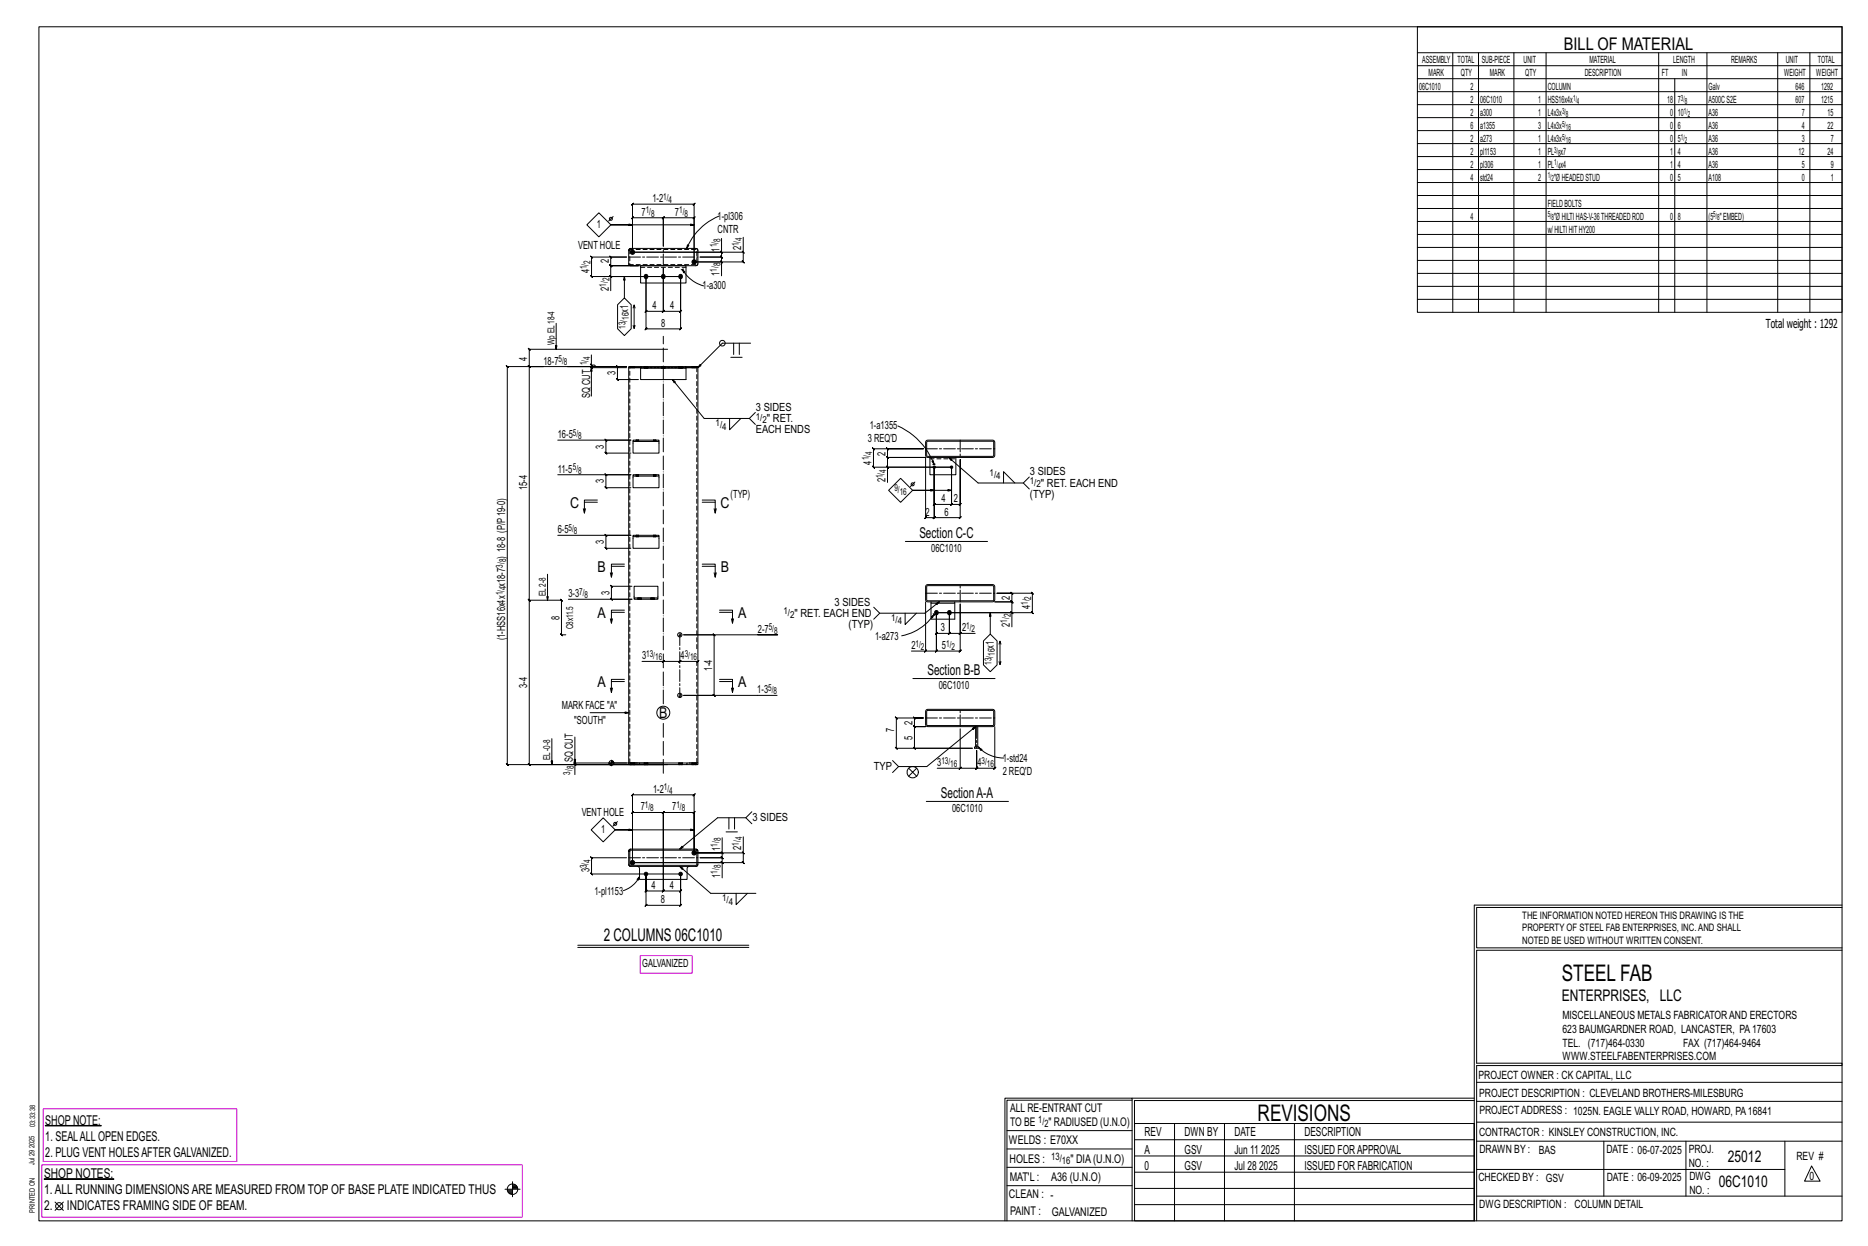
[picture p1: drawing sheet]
<svg xmlns="http://www.w3.org/2000/svg" width="914mm" height="610mm" viewBox="0 0 914 610" stroke-linecap="round" stroke-linejoin="round" font-family="sans-serif">
<g fill="#000" stroke="#000" stroke-width=".49">
<path d="M22 551h28zM22 577h34z"/>
<circle cx="310" cy="123" r="1.1"/>
<circle cx="316" cy="135" r="1"/>
<circle cx="325" cy="135" r="1"/>
<circle cx="333" cy="135" r="1"/>
<circle cx="340" cy="128" r="1.1"/>
<circle cx="457" cy="229" r=".6"/>
<circle cx="466" cy="229" r=".6"/>
<circle cx="458" cy="300" r="1"/>
<circle cx="465" cy="300" r="1"/>
<circle cx="340" cy="417" r="1.1"/>
<circle cx="310" cy="422" r="1.1"/>
<circle cx="316" cy="428" r=".9"/>
<circle cx="333" cy="428" r=".9"/>
</g>
<g fill="none" stroke="#000" stroke-width=".49">
<path d="M19 13h883v584h-883zM694 13h208v140h-208zM694 26h208M694 32h208M694 39h208M711 26v127M724 26v127M741 26v127M757 26v127M812 26v127M820 39v114M836 26v127"/>
<path d="M870 26v127M886 26v127M694 45h208M694 51h208M694 58h208M694 64h208M694 70h208M694 77h208M694 83h208M694 89h208M694 96h208M287 110l6-6 6 6-6 6z"/>
<path d="M300 106l-2 2M310 110h-11h41M337 120l-1 2zM352 106a29 29 0 0 0-16 16M353 117v6h-43v-16h-1l1-1v1h15h-1l1-1v1v13v-13h-1l1-1v1h15h-1l1-1v1v21h13v7M364 116v7h-54v-23h-1l1-1v1h30h-1l1-1v1v28h24v1l-1-1h1v-5M694 102h208M694 108h208M694 115h208M298 135l1 1zM299 135v-5v1l-1-1h1h14h-14v1l-1-1h1v-4l-1-1 1 1h8h-17l-1-1 1 1v9h-1l1 1v-1h43v17h1l-1 1v-1h-8l-1 1 1-1v-21v21l-1 1 1-1h-9h1l-1 1v-1v-17v26l1-1-1 1h17l1-1-1 1v-26h-34v7M306 135v11"/>
<path d="M308 129h.1M308 122v1M308 122h1h32l1 1v6l-1 1h-32l-1-1zM308 130h.1M308 122h.1M308 130h1M309 122h-1M314 130h22v8h-22zM334 132l1 1zM334 132a17 17 0 0 0 10 8M334 132h-1M335 132h-1"/>
<path d="M341 122h.1M341 130h.1M341 122l1 1M342 129h-1M353 128l1 1zM353 123l1 1zM353 123v3v-1l1 1h-1h-10h10v-1l1 1h-1v2M363 123l1 1zM694 121h208M694 127h208M694 134h208M272 158v13"/>
<path d="M302 149l4-3 3 3v12l-3 3-4-3zM310 151v-2l1 2M310 159v2M310 149v12l1-2M694 140h208M694 146h208M266 179h-18l1 1-1-1v195l1 1-1-1h77h-44v5M266 179h-7l1 1-1-1v115M278 179h29zM278 179h29h-5l1 1-1-1v7v-1l1 1h-1h11M289 178l1 1zM289 174v5h2h1h15h-41"/>
<path d="M289 179v1v-1l1 1h-1h18M289 180v14M308 180v193M309 179h.1M309 180h.1M309 179v1h5h-6M311 179h.1M311 180h.1M314 179h22v1h-22zM314 179h-6v1M327 171h-68v-1l1 1h-1v8l1 1-1-1h7M336 179h5v1h-5h6"/>
<path d="M339 179h.1M339 180h.1M341 179h1v1M341 179h.1M341 180h.1M342 180v193h-5M358 175h5M359 168v5M362 168v5M367 168h-13l-12 12M314 180v6h22v-6M329 186l16 19h22l3-3"/>
<path d="M273 215h36h-12h-1l1 1v-1v7l-1-1 1 1h12M310 215h13v1h-13zM310 216v6h13v-6M311 215h.1M311 216h.1M313 215h.1M313 216h.1M320 215h.1M320 216h.1M321 215h.1M321 216h.1M357 205v5l6-5"/>
<path d="M367 205l3 3M427 219l1 1v9l-1-1 1 1h38v18h-1l1-1v1h4l1-1-1 1v-22v28h1l-1 1v-1h-13h1l-1 1 1-1-1 1v-1h-4h1l-1 1v-1v-29h-19h1l-1-1v1v-4h1l-1-1v1h18h-24zM440 208a34 34 0 0 1 17 19M453 216l33-1 1 1v7l-1 1h-32l-1-1zM454 216h32v7h-32zM273 232h36h-12h-1l1 1v-1v7l-1-1 1 1h12M310 232h13v1h-13zM310 233v6h13v-6M311 232h.1M311 233h.1M313 232h.1M313 233h.1"/>
<path d="M320 232h.1M320 233h.1M321 232h.1M321 233h.1M434 228l1 1zM435 240l6-6 6 6-6 6zM448 236l-2 2M453 224h-19v-1l1 1h-1v5M455 224v8h13v-8M456 226l1-1v2zM457 227h.1M457 229v24v-24v18l1-1-1 1h9h-1l1-1v1v-18"/>
<path d="M457 240h-10h19M458 227h-1M464 224l15 12h22l3-3M466 229h-32v7M491 236v-5l6 5M501 236l3 3M286 249v2M286 246h6M292 245h-6v6l1-2M344 245h6v6l1-2M344 246h6M350 249v2"/>
<path d="M273 262h36h-12l-1-1 1 1v6h-1l1 1v-1h12M299 277h7M306 276h-7v6l1-2M310 262h13v1h-13zM310 263v5h13v-5M311 262h.1M311 263h.1M313 262h.1M313 263h.1M320 262h.1M320 263h.1M321 262h.1"/>
<path d="M321 263h.1M344 276h6v6l1-2M344 277h6M443 265h40M259 293l1 1zM268 281v13M299 280v2M299 300h7M306 299h-7v6l1-2M309 287h-10v-1l1 1h-1v6l1 1-1-1h10h-31M310 293h12h-12zM310 293v-6h12v6"/>
<path d="M350 280v2M352 299h7v6v-2M352 300h7M453 294v25h-7M453 286h33l1 1v7h-1h-32l-1-1zM454 287h32v7h-32zM456 294v1h11v-1M456 295v8h11v-8M458 300v19l1-1-1 1h-5M460 294l-7 6h-22l-3-3M485 300v10M495 299l1 1z"/>
<path d="M495 300v-6l1 1-1-1h-8h8l1 1-1-1v-4l1 1-1-1h-7h17l1 1-1-1v10v-1l1 1h-1h-47v10l1-1-1 1h7h-1l1-1v1v-10v10h-1l1-1v1h5M277 311h-2l-1-1 1 1v-17l-1-1 1 1h-16v-1l1 1h-1v80l1 1-1-1h68M299 303v2M334 311h16l-1-1 1 1v29h-1l1 1v-1h-16M335 311h46h-10M358 303l1 2M431 300l-3 3M443 300v6l6-6M454 318l-1 1zM456 302l1-1-1 1zM457 300v1M457 301a25 25 0 0 1-16 10"/>
<path d="M457 301h1M471 309l-1 1zM481 314l4-4 3 4v11l-3 4-4-4zM489 315l1-1v1M490 314v11v-1M495 307v-7h-37v19l1-1-1 1h12l1-1-1 1v-23v14h7M299 337v2M299 333h7M306 332h-7v7l1-2M314 324h11h-1l1-1v1h8h-1l1-1-1 1 1-1v1h9h-1l1-1v1M352 332h7v7v-2M352 333h7"/>
<path d="M358 337l1 2M447 332h40M489 324l1 1M289 349h19M335 340h45M438 351h1h13h-4h-1l1 1v-1v5l-1-1 1 1h5h-5l-1-1 1 1v10h-1l1 1v-1h28h-37v1l-1-1h1v-15v1zM453 347h33l1 1v7l-1 1-32-1-1-1zM454 348h32v7h-32zM470 357v19h-11M479 356v9M487 356v20v-1l-1 1h1h-9l1-1-1 1v-9v9l1-1-1 1h-8M270 361v13"/>
<path d="M281 374l1 1zM281 361v12M298 373h9M298 374h1M299 374h.1M299 372v3M299 373h1M299 372h1M308 373v1h1M308 373h5M309 373h.1M309 374h.1"/>
<path d="M309 373v1h4M311 373h.1M311 374h.1M313 373h23v1h-23zM315 373h.1M315 374h.1M317 373h.1M317 374h.1M325 373h-44l1 1-1-1v1M332 373h.1M332 374h.1M334 373h.1"/>
<path d="M334 374h.1M336 373h1M337 373h4v1M339 373h.1M339 374h.1M341 373h.1M341 374h.1M342 373v1h-6M440 375l-3 3M445 376l2 2 2-2M445 380l2-2 2 2M471 375l-1 1z"/>
<path d="M477 365h2v1h-2zM478 365v-9l-24 19h-14l-3-3M479 366l2 1h-1zM479 366a17 17 0 0 0 12 5M309 389l1-1v1h30h-1l1-1v1v28v-19v-1l-1 1h1h-15v-1l-1 1h1v22v-22v-1l-1 1h1h-15v-1l-1 1h1v24v-33zM368 397l-3 3h-14l-18 15M453 392h41M289 406l6-6 6 6-6 6zM302 402l-2 2M307 420h-17l-1-1 1 1v8l-1-1 1 1h43v8l1-1-1 1h-8v-1l-1 1h1v-16v16v-1l-1 1h1h-9l1-1-1 1v-8v15l1-1-1 1h17l1-1-1 1v-15M308 416h.1M308 416h33h1v7l-1 1h-33v-1z"/>
<path d="M308 416h33v7h-32zM310 406h-9h39M341 416h.1M353 417l1 1zM354 417v3l-1-1 1 1h-11h11l-1-1 1 1v2M355 407h6M357 400v6M360 400v6M363 417l1 1zM364 417v5h-1l1 1v-1h-54h44v8M364 409v8h-24h14v-7M365 400l3 3"/>
<path d="M308 423h.1M308 424h.1M312 424l1 1v5h23v-5l1-1M313 429l-1 2v-1zM313 429a14 14 0 0 1-8 7M333 424l15 13h22M341 424h.1M341 423h.1M353 422l1 1zM360 437v6l6-6M722 443v154M722 443h180"/>
<path d="M902 444h-179v20h179M283 462h84M283 464h84M902 465h-179v55h179v1h-179v76M554 538h-61v59M554 537h168M722 538h-167v13M723 539h179M723 530h179M493 553h61M555 550h167v47h-167zM555 558h167"/>
<path d="M575 550v47M599 550v47M634 550v47M723 549h179M723 558h179M785 558v27M825 558v27M874 558v27M251 578v8M251 580h1M493 571h61M493 562h61"/>
<path d="M555 573h167M555 566h167M723 572h151M887 570l4 8h-8zM27 588l4 4M31 588l-4 4M247 582h8M248 582h3M248 583h3M249 583h2M249 584h2M251 581h2"/>
<path d="M251 580h2M492 597v-60h62v60M493 580h61M555 589h167M555 581h167M723 585h179"/>
<circle cx="299" cy="107" r=".7"/>
<circle cx="354" cy="168" r="1.4"/>
<circle cx="447" cy="237" r=".7"/>
<circle cx="333" cy="311" r="1.1"/>
<circle cx="325" cy="349" r="3"/>
<circle cx="333" cy="340" r="1.1"/>
<circle cx="299" cy="373" r="1.2"/>
<circle cx="447" cy="378" r="2.8"/>
<circle cx="301" cy="403" r=".7"/>
<circle cx="29" cy="590" r="1.8"/>
<circle cx="251" cy="582" r="2.6"/>
</g>
<path d="M313 468h26v8h-26zM21 543h95v25h-95zM21 570h235v26h-235z" fill="none" stroke="#f0f" stroke-width=".5"/>
<g fill="none" stroke="#000" stroke-width=".49" stroke-dasharray="2 1.4">
<path d="M308 123h.1M308 129v1M308 122h.1M308 130h.1M308 122h33v7h-32zM314 131h22M341 130h.1M341 122h.1M341 130v-1M309 179v1M309 179h.1M310 179v1z"/>
<path d="M310 179l-1 1M310 180h-1M310 179v1M311 179h.1M311 180h.1M311 180v-1M314 180h22zM315 179v1zM315 179h1M316 179l-1 1M316 179v1M317 179v1"/>
<path d="M324 179v1zM324 179h.1M324 179v1M325 179v1M332 179v1zM332 179h1M333 179l-1 1M333 179v1M334 179v1M339 179v1M339 179h.1M340 179v1z"/>
<path d="M340 179l-1 1M340 180h-1M340 179v1M341 179v1M341 179h.1M341 180h.1M341 180v-1M341 180v138M316 180v-1v1M324 180l1-1-1 1M333 180v-1v1M311 215v1"/>
<path d="M311 215h.1M312 215l-1 1M312 215v1zM312 215v1M312 216h.1M313 215h.1M313 216h.1M313 216v-1M320 215v1M320 215h.1M320 215l1 1zM320 216h.1"/>
<path d="M321 215v1M321 215h.1M321 216h.1M321 216v-1M311 232v1M311 232h.1M312 232l-1 1M312 232v1zM312 232v1M312 233h.1M313 232h.1M313 233h.1"/>
<path d="M313 233v-1M320 232v1M320 232h.1M320 232l1 1zM320 233h.1M321 232v1M321 232h.1M321 233h.1M321 233v-1M455 224h13M311 262v1M311 262h.1"/>
<path d="M312 262l-1 1M312 262v1zM312 262v1M312 263h.1M313 262h.1M313 263h.1M313 263v-1M320 262v1M320 262h.1M320 262l1 1zM320 263h.1M321 262v1"/>
<path d="M321 262h.1M321 263h.1M321 263v-1M312 293h.1M313 293h.1M313 293h1M314 293h.1M319 293h.1M320 293h.1M320 293h-1h1M341 324v49M308 373v-193"/>
<path d="M309 373v1M309 373h.1M310 373v1zM310 373l-1 1M310 374h-1M310 373v1M311 373h.1M311 374h.1M311 374v-1M315 373v1M315 373h.1M316 373l-1 1"/>
<path d="M316 373l1 1zM316 373v1M316 374h.1M317 373v1M317 373h.1M317 374h.1M317 374v-1M332 373v1M332 373h.1M333 373l-1 1M333 373v1zM333 373v1"/>
<path d="M333 374h.1M334 373v1M334 373h.1M334 374h.1M334 374v-1M339 373v1M339 373h.1M340 373v1zM340 373l-1 1M340 374h-1M340 373v1M341 373v1"/>
<path d="M341 373h.1M341 374h.1M341 374v-1M308 416h.1M309 415l-1 1M341 416v-1M341 416h.1M342 416h-1M308 423h.1M308 423v1M308 424h1M341 424h.1"/>
<path d="M341 424v-1M341 423h1"/>
<circle cx="333" cy="311" r=".5"/>
<circle cx="333" cy="340" r=".5"/>
</g>
<path d="M325 344v-179M325 378v-25" fill="none" stroke="#000" stroke-width=".49" stroke-dasharray="6.8 1 0 1"/>
<path d="M308 126h34M325 130v-8M453 220h34M470 215v9M453 290h34M470 294v-8M333 310v31M453 351h34M470 356v-9M478 356v10M308 420h34" fill="none" stroke="#000" stroke-width=".49" stroke-dasharray="5.8 1 1 1"/>
<g font-size="11.2">
<text x="764" y="480">STEEL FAB</text>
<text x="616" y="548">REVISIONS</text>
</g>
<g font-size="8.6">
<text x="765" y="24">BILL OF MATERIAL</text>
<text x="296" y="460">2 COLUMNS 06C1010</text>
</g>
<g font-size="7.9">
<text x="765" y="490">ENTERPRISES, LLC</text>
<text x="846" y="569">25012</text>
<text x="841" y="581">06C1010</text>
</g>
<g font-size="7.3">
<text x="279" y="249">C</text>
<text x="353" y="249">C</text>
<text x="450" y="263">Section C-C</text>
<text x="292" y="280">B</text>
<text x="353" y="280">B</text>
<text x="292" y="302">A</text>
<text x="361" y="302">A</text>
<text x="454" y="330">Section B-B</text>
<text x="292" y="336">A</text>
<text x="361" y="336">A</text>
<text x="323" y="351">B</text>
<text x="461" y="390">SectionA-A</text>
</g>
<g font-size="6.6">
<text x="22" y="550">SHOPNOTE:</text>
<text x="22" y="558">1. SEALALLOPEN EDGES.</text>
<text x="22" y="566">2. PLUG VENT HOLESAFTER GALVANIZED.</text>
<text x="22" y="576">SHOP NOTES:</text>
<text x="22" y="584">1.ALL RUNNING DIMENSIONSARE MEASURED FROM TOP OF BASE PLATE INDICATED THUS</text>
<text x="22" y="592">2.</text>
<text x="33" y="592">INDICATES FRAMING SIDE OF BEAM.</text>
</g>
<g font-size="6.1">
<text x="864" y="161">Total weight : 1292</text>
<text x="560" y="556">REV</text>
<text x="580" y="556">DWN BY</text>
<text x="604" y="556">DATE</text>
<text x="639" y="556">DESCRIPTION</text>
<text x="560" y="564">A</text>
<text x="580" y="564">GSV</text>
<text x="604" y="564">Jun 11</text>
<text x="617" y="564">2025</text>
<text x="639" y="564">ISSUED FORAPPROVAL</text>
<text x="560" y="572">0</text>
<text x="580" y="572">GSV</text>
<text x="604" y="572">Jul 28</text>
<text x="616" y="572">2025</text>
<text x="639" y="572">ISSUED FOR FABRICATION</text>
</g>
<g font-size="5.9">
<text x="494" y="560">WELDS : E70XX</text>
<text x="494" y="569">HOLES :</text>
<text x="524" y="569">&quot; DIA(U.N.O)</text>
<text x="494" y="578">MAT'L :</text>
<text x="515" y="578">A36 (U.N.O)</text>
<text x="494" y="586">CLEAN : -</text>
<text x="495" y="595">PAINT :</text>
<text x="515" y="595">GALVANIZED</text>
</g>
<g font-size="5.8">
<text x="494" y="544">ALL RE-ENTRANT CUT</text>
<text x="494" y="551">TO BE</text>
<text x="513" y="551">&quot; RADIUSED (U.N.O)</text>
</g>
<g font-size="5.6">
<text x="765" y="499">MISCELLANEOUS METALS FABRICATORAND ERECTORS</text>
<text x="765" y="505">623 BAUMGARDNER ROAD, LANCASTER, PA17603</text>
<text x="765" y="512">TEL. (717)464-0330</text>
<text x="824" y="512">FAX (717)464-9464</text>
<text x="765" y="519">WWW.STEELFABENTERPRISES.COM</text>
<text x="724" y="528">PROJECT OWNER : CK CAPITAL, LLC</text>
<text x="724" y="537">PROJECT DESCRIPTION : CLEVELAND BROTHERS-MILESBURG</text>
<text x="724" y="545">PROJECTADDRESS : 1025N. EAGLE VALLY ROAD, HOWARD, PA16841</text>
<text x="724" y="556">CONTRACTOR : KINSLEY CONSTRUCTION, INC.</text>
<text x="724" y="564">DRAWN BY :</text>
<text x="753" y="564">BAS</text>
<text x="786" y="564">DATE : 06-07-2025</text>
<text x="827" y="564">PROJ.</text>
<text x="879" y="568">REV #</text>
<text x="827" y="571">NO. :</text>
<text x="724" y="578">CHECKED BY : GSV</text>
<text x="787" y="578">DATE : 06-09-2025</text>
<text x="827" y="578">DWG</text>
<text x="886" y="578">0</text>
<text x="827" y="584">NO. :</text>
<text x="724" y="591">DWG DESCRIPTION : COLUMN DETAIL</text>
</g>
<g font-size="5.5">
<text x="319" y="99">1-2</text>
<text x="314" y="106">7</text>
<text x="330" y="106">7</text>
<text x="351" y="108">1-pl306</text>
<text x="292" y="112">1</text>
<text x="351" y="114">CNTR</text>
<text x="283" y="122">VENT HOLE</text>
<text x="352" y="123" transform="rotate(-90 352 123)">1</text>
<text x="363" y="122" transform="rotate(-90 363 122)">2</text>
<text x="298" y="129" transform="rotate(-90 298 129)">2</text>
<text x="289" y="134" transform="rotate(-90 289 134)">4</text>
<text x="352" y="135" transform="rotate(-90 352 135)">1</text>
<text x="298" y="142" transform="rotate(-90 298 142)">2</text>
<text x="344" y="141">1-a300</text>
<text x="307" y="153" transform="rotate(-90 307 153)">x1</text>
<text x="319" y="151">4</text>
<text x="328" y="151">4</text>
<text x="324" y="160">8</text>
<text x="258" y="176" transform="rotate(-90 258 176)">4</text>
<text x="266" y="178">18-7</text>
<text x="301" y="184" transform="rotate(-90 301 184)">3</text>
<text x="289" y="195" transform="rotate(-90 289 195)">SQ CUT</text>
<text x="370" y="201">3 SIDES</text>
<text x="375" y="207">&quot; RET.</text>
<text x="426" y="210">1-a1355</text>
<text x="273" y="214">16-5</text>
<text x="370" y="212">EACH ENDS</text>
<text x="296" y="220" transform="rotate(-90 296 220)">3</text>
<text x="425" y="216">3 REQ'D</text>
<text x="427" y="227" transform="rotate(-90 427 227)">4</text>
<text x="433" y="223" transform="rotate(-90 433 223)">2</text>
<text x="273" y="231">11-5</text>
<text x="504" y="233">3 SIDES</text>
<text x="258" y="240" transform="rotate(-90 258 240)">15-4</text>
<text x="296" y="236" transform="rotate(-90 296 236)">3</text>
<text x="433" y="236" transform="rotate(-90 433 236)">2</text>
<text x="510" y="238">&quot; RET. EACH END</text>
<text x="358" y="243">(TYP)</text>
<text x="461" y="246">4</text>
<text x="467" y="246">2</text>
<text x="504" y="244">(TYP)</text>
<text x="453" y="252">2</text>
<text x="462" y="252">6</text>
<text x="273" y="261">6-5</text>
<text x="296" y="266" transform="rotate(-90 296 266)">3</text>
<text x="456" y="270">06C1010</text>
<text x="247" y="273" transform="rotate(-90 247 273)">) 18-8 (P/P19-0)</text>
<text x="247" y="287" transform="rotate(-90 247 287)">x18-7</text>
<text x="278" y="292">3-3</text>
<text x="298" y="291" transform="rotate(-90 298 291)">3</text>
<text x="494" y="293" transform="rotate(-90 494 293)">2</text>
<text x="408" y="296">3 SIDES</text>
<text x="504" y="298" transform="rotate(-90 504 298)">4</text>
<text x="274" y="303" transform="rotate(-90 274 303)">8</text>
<text x="389" y="302">&quot; RET. EACH END</text>
<text x="371" y="310">2-7</text>
<text x="415" y="307">(TYP)</text>
<text x="461" y="309">3</text>
<text x="471" y="309">2</text>
<text x="494" y="307" transform="rotate(-90 494 307)">2</text>
<text x="247" y="313" transform="rotate(-90 247 313)">(1-HSS16x4x</text>
<text x="428" y="313">1-a273</text>
<text x="446" y="318">2</text>
<text x="461" y="318">5</text>
<text x="487" y="317" transform="rotate(-90 487 317)">x1</text>
<text x="314" y="323">3</text>
<text x="333" y="323">4</text>
<text x="349" y="328" transform="rotate(-90 349 328)">1-4</text>
<text x="258" y="337" transform="rotate(-90 258 337)">3-4</text>
<text x="371" y="339">1-3</text>
<text x="459" y="337">06C1010</text>
<text x="275" y="347">MARK FACE &quot;A&quot;</text>
<text x="281" y="354">&quot;SOUTH&quot;</text>
<text x="438" y="358" transform="rotate(-90 438 358)">7</text>
<text x="447" y="355" transform="rotate(-90 447 355)">2</text>
<text x="447" y="362" transform="rotate(-90 447 362)">5</text>
<text x="280" y="373" transform="rotate(-90 280 373)">SQ CUT</text>
<text x="428" y="377">TYP</text>
<text x="459" y="375">3</text>
<text x="478" y="375">4</text>
<text x="491" y="373">1-std24</text>
<text x="491" y="379">2 REQ'D</text>
<text x="320" y="388">1-2</text>
<text x="285" y="399">VENT HOLE</text>
<text x="314" y="397">7</text>
<text x="329" y="397">7</text>
<text x="368" y="402">3 SIDES</text>
<text x="466" y="397">06C1010</text>
<text x="294" y="408">1</text>
<text x="353" y="416" transform="rotate(-90 353 416)">1</text>
<text x="363" y="416" transform="rotate(-90 363 416)">2</text>
<text x="289" y="427" transform="rotate(-90 289 427)">3</text>
<text x="353" y="430" transform="rotate(-90 353 430)">1</text>
<text x="291" y="438">1-pl1153</text>
<text x="319" y="435">4</text>
<text x="328" y="435">4</text>
<text x="324" y="442">8</text>
<text x="314" y="473">GALVANIZED</text>
</g>
<g font-size="5">
<text x="745" y="450">THE INFORMATION NOTED HEREON THIS DRAWING IS THE</text>
<text x="745" y="456">PROPERTY OF STEEL FAB ENTERPRISES, INC.AND SHALL</text>
<text x="745" y="462">NOTED BE USED WITHOUT WRITTEN CONSENT.</text>
<text x="508" y="550">1/</text>
<text x="511" y="551">2</text>
<text x="515" y="568">13/</text>
<text x="520" y="570">16</text>
</g>
<g font-size="4.9">
<text x="696" y="31">ASSEMBLY</text>
<text x="714" y="31">TOTAL</text>
<text x="725" y="31">SUB-PIECE</text>
<text x="746" y="31">UNIT</text>
<text x="778" y="31">MATERIAL</text>
<text x="819" y="31">LENGTH</text>
<text x="847" y="31">REMARKS</text>
<text x="874" y="31">UNIT</text>
<text x="890" y="31">TOTAL</text>
<text x="699" y="37">MARK</text>
<text x="715" y="37">QTY</text>
<text x="729" y="37">MARK</text>
<text x="747" y="37">QTY</text>
<text x="776" y="37">DESCRIPTION</text>
<text x="814" y="37">FT</text>
<text x="823" y="37">IN</text>
<text x="873" y="37">WEIGHT</text>
<text x="889" y="37">WEIGHT</text>
<text x="695" y="44">06C1010</text>
<text x="720" y="44">2</text>
<text x="758" y="44">COLUMN</text>
<text x="836" y="44">Galv</text>
<text x="879" y="44">646</text>
<text x="891" y="44">1292</text>
<text x="720" y="50">2</text>
<text x="725" y="50">06C1010</text>
<text x="753" y="50">1</text>
<text x="758" y="50">HSS16x4x</text>
<text x="816" y="50">18</text>
<text x="821" y="50">7</text>
<text x="836" y="50">A500CS2E</text>
<text x="879" y="50">607</text>
<text x="891" y="50">1215</text>
<text x="720" y="57">2</text>
<text x="725" y="57">a300</text>
<text x="753" y="57">1</text>
<text x="758" y="57">L4x3x</text>
<text x="818" y="57">0</text>
<text x="821" y="57">10</text>
<text x="836" y="57">A36</text>
<text x="882" y="57">7</text>
<text x="895" y="57">15</text>
<text x="720" y="63">6</text>
<text x="725" y="63">a1355</text>
<text x="753" y="63">3</text>
<text x="758" y="63">L4x3x</text>
<text x="818" y="63">0</text>
<text x="821" y="63">6</text>
<text x="836" y="63">A36</text>
<text x="882" y="63">4</text>
<text x="895" y="63">22</text>
<text x="720" y="69">2</text>
<text x="725" y="69">a273</text>
<text x="753" y="69">1</text>
<text x="758" y="69">L4x3x</text>
<text x="818" y="69">0</text>
<text x="821" y="69">5</text>
<text x="836" y="69">A36</text>
<text x="882" y="69">3</text>
<text x="896" y="69">7</text>
<text x="720" y="76">2</text>
<text x="725" y="76">pl1153</text>
<text x="753" y="76">1</text>
<text x="758" y="76">PL x7</text>
<text x="818" y="76">1</text>
<text x="821" y="76">4</text>
<text x="836" y="76">A36</text>
<text x="880" y="76">12</text>
<text x="895" y="76">24</text>
<text x="720" y="82">2</text>
<text x="725" y="82">pl306</text>
<text x="753" y="82">1</text>
<text x="758" y="82">PL x4</text>
<text x="818" y="82">1</text>
<text x="821" y="82">4</text>
<text x="836" y="82">A36</text>
<text x="882" y="82">5</text>
<text x="896" y="82">9</text>
<text x="720" y="88">4</text>
<text x="725" y="88">std24</text>
<text x="753" y="88">2</text>
<text x="761" y="88">&quot;ØHEADEDSTUD</text>
<text x="818" y="88">0</text>
<text x="821" y="88">5</text>
<text x="836" y="88">A108</text>
<text x="882" y="88">0</text>
<text x="896" y="88">1</text>
<text x="758" y="101">FIELDBOLTS</text>
<text x="720" y="107">4</text>
<text x="761" y="107">&quot;ØHILTIHAS-V-36THREADEDROD</text>
<text x="818" y="107">0</text>
<text x="821" y="107">8</text>
<text x="836" y="107">(5 &quot;EMBED)</text>
<text x="758" y="114">w/HILTIHITHY200</text>
</g>
<g font-size="4.7">
<text x="325" y="98">1/</text>
<text x="327" y="99">4</text>
<text x="316" y="104">1/</text>
<text x="319" y="106">8</text>
<text x="332" y="104">1/</text>
<text x="335" y="106">8</text>
<text x="353" y="118" transform="rotate(-90 353 118)">8</text>
<text x="363" y="118" transform="rotate(-90 363 118)">4</text>
<text x="351" y="121" transform="rotate(-90 351 121)">1/</text>
<text x="362" y="120" transform="rotate(-90 362 120)">1/</text>
<text x="287" y="132" transform="rotate(-90 287 132)">1/</text>
<text x="289" y="129" transform="rotate(-90 289 129)">2</text>
<text x="353" y="130" transform="rotate(-90 353 130)">8</text>
<text x="298" y="138" transform="rotate(-90 298 138)">2</text>
<text x="351" y="133" transform="rotate(-90 351 133)">1/</text>
<text x="297" y="140" transform="rotate(-90 297 140)">1/</text>
<text x="306" y="161" transform="rotate(-90 306 161)">13/</text>
<text x="308" y="156" transform="rotate(-90 308 156)">16</text>
<text x="271" y="169" transform="rotate(-90 271 169)">Wp EL18-4</text>
<text x="273" y="177">5/</text>
<text x="276" y="179">8</text>
<text x="287" y="179" transform="rotate(-90 287 179)">1/</text>
<text x="289" y="176" transform="rotate(-90 289 176)">4</text>
<text x="350" y="209">1/</text>
<text x="370" y="205">1/</text>
<text x="373" y="207">2</text>
<text x="280" y="213">5/</text>
<text x="283" y="215">8</text>
<text x="354" y="210">4</text>
<text x="425" y="225" transform="rotate(-90 425 225)">1/</text>
<text x="427" y="223" transform="rotate(-90 427 223)">4</text>
<text x="280" y="230">5/</text>
<text x="283" y="232">8</text>
<text x="432" y="234" transform="rotate(-90 432 234)">1/</text>
<text x="434" y="231" transform="rotate(-90 434 231)">4</text>
<text x="484" y="233">1/</text>
<text x="488" y="234">4</text>
<text x="504" y="237">1/</text>
<text x="507" y="238">2</text>
<text x="438" y="240">9/</text>
<text x="440" y="242">16</text>
<text x="278" y="260">5/</text>
<text x="281" y="261">8</text>
<text x="248" y="275" transform="rotate(-90 248 275)">8</text>
<text x="246" y="278" transform="rotate(-90 246 278)">3/</text>
<text x="246" y="291" transform="rotate(-90 246 291)">1/</text>
<text x="248" y="289" transform="rotate(-90 248 289)">4</text>
<text x="267" y="292" transform="rotate(-90 267 292)">EL2-8</text>
<text x="284" y="291">7/</text>
<text x="286" y="293">8</text>
<text x="505" y="293" transform="rotate(-90 505 293)">2</text>
<text x="503" y="296" transform="rotate(-90 503 296)">1/</text>
<text x="383" y="301">1/</text>
<text x="387" y="302">2</text>
<text x="436" y="304">1/</text>
<text x="440" y="306">4</text>
<text x="493" y="305" transform="rotate(-90 493 305)">1/</text>
<text x="495" y="302" transform="rotate(-90 495 302)">2</text>
<text x="281" y="308" transform="rotate(-90 281 308)">C8x11.5</text>
<text x="376" y="308">5/</text>
<text x="379" y="310">8</text>
<text x="473" y="308">1/</text>
<text x="476" y="309">2</text>
<text x="448" y="316">1/</text>
<text x="451" y="318">2</text>
<text x="463" y="316">1/</text>
<text x="466" y="318">2</text>
<text x="316" y="321">13/</text>
<text x="321" y="323">16</text>
<text x="335" y="321">3/</text>
<text x="338" y="323">16</text>
<text x="487" y="321" transform="rotate(-90 487 321)">16</text>
<text x="485" y="325" transform="rotate(-90 485 325)">13/</text>
<text x="376" y="338">5/</text>
<text x="379" y="340">8</text>
<text x="269" y="372" transform="rotate(-90 269 372)">EL-0-8</text>
<text x="281" y="376" transform="rotate(-90 281 376)">8</text>
<text x="461" y="374">13/</text>
<text x="465" y="375">16</text>
<text x="480" y="374">3/</text>
<text x="483" y="375">16</text>
<text x="279" y="379" transform="rotate(-90 279 379)">3/</text>
<text x="325" y="387">1/</text>
<text x="328" y="388">4</text>
<text x="316" y="395">1/</text>
<text x="331" y="395">1/</text>
<text x="318" y="397">8</text>
<text x="334" y="397">8</text>
<text x="353" y="412" transform="rotate(-90 353 412)">8</text>
<text x="362" y="414" transform="rotate(-90 362 414)">1/</text>
<text x="363" y="411" transform="rotate(-90 363 411)">4</text>
<text x="351" y="414" transform="rotate(-90 351 414)">1/</text>
<text x="287" y="425" transform="rotate(-90 287 425)">3/</text>
<text x="289" y="422" transform="rotate(-90 289 422)">4</text>
<text x="353" y="425" transform="rotate(-90 353 425)">8</text>
<text x="351" y="427" transform="rotate(-90 351 427)">1/</text>
<text x="354" y="441">1/</text>
<text x="357" y="443">4</text>
</g>
<g font-size="4.2">
<text x="770" y="49">1/</text>
<text x="772" y="51">4</text>
<text x="823" y="49">3/</text>
<text x="825" y="51">8</text>
<text x="765" y="56">3/</text>
<text x="767" y="57">8</text>
<text x="824" y="56">1/</text>
<text x="826" y="57">2</text>
<text x="765" y="62">5/</text>
<text x="767" y="63">16</text>
<text x="765" y="68">5/</text>
<text x="767" y="70">16</text>
<text x="823" y="68">1/</text>
<text x="825" y="70">2</text>
<text x="761" y="75">3/</text>
<text x="763" y="76">8</text>
<text x="761" y="81">1/</text>
<text x="763" y="82">4</text>
<text x="758" y="87">1/</text>
<text x="759" y="89">2</text>
<text x="758" y="106">5/</text>
<text x="759" y="108">8</text>
<text x="839" y="106">5/</text>
<text x="841" y="108">8</text>
</g>
<g font-size="3.7">
<text x="17" y="551" transform="rotate(-90 17 551)">03:33:38</text>
<text x="17" y="562" transform="rotate(-90 17 562)">2025</text>
<text x="17" y="570" transform="rotate(-90 17 570)">Jul 29</text>
<text x="17" y="593" transform="rotate(-90 17 593)">PRINTED ON</text>
</g>
</svg>
